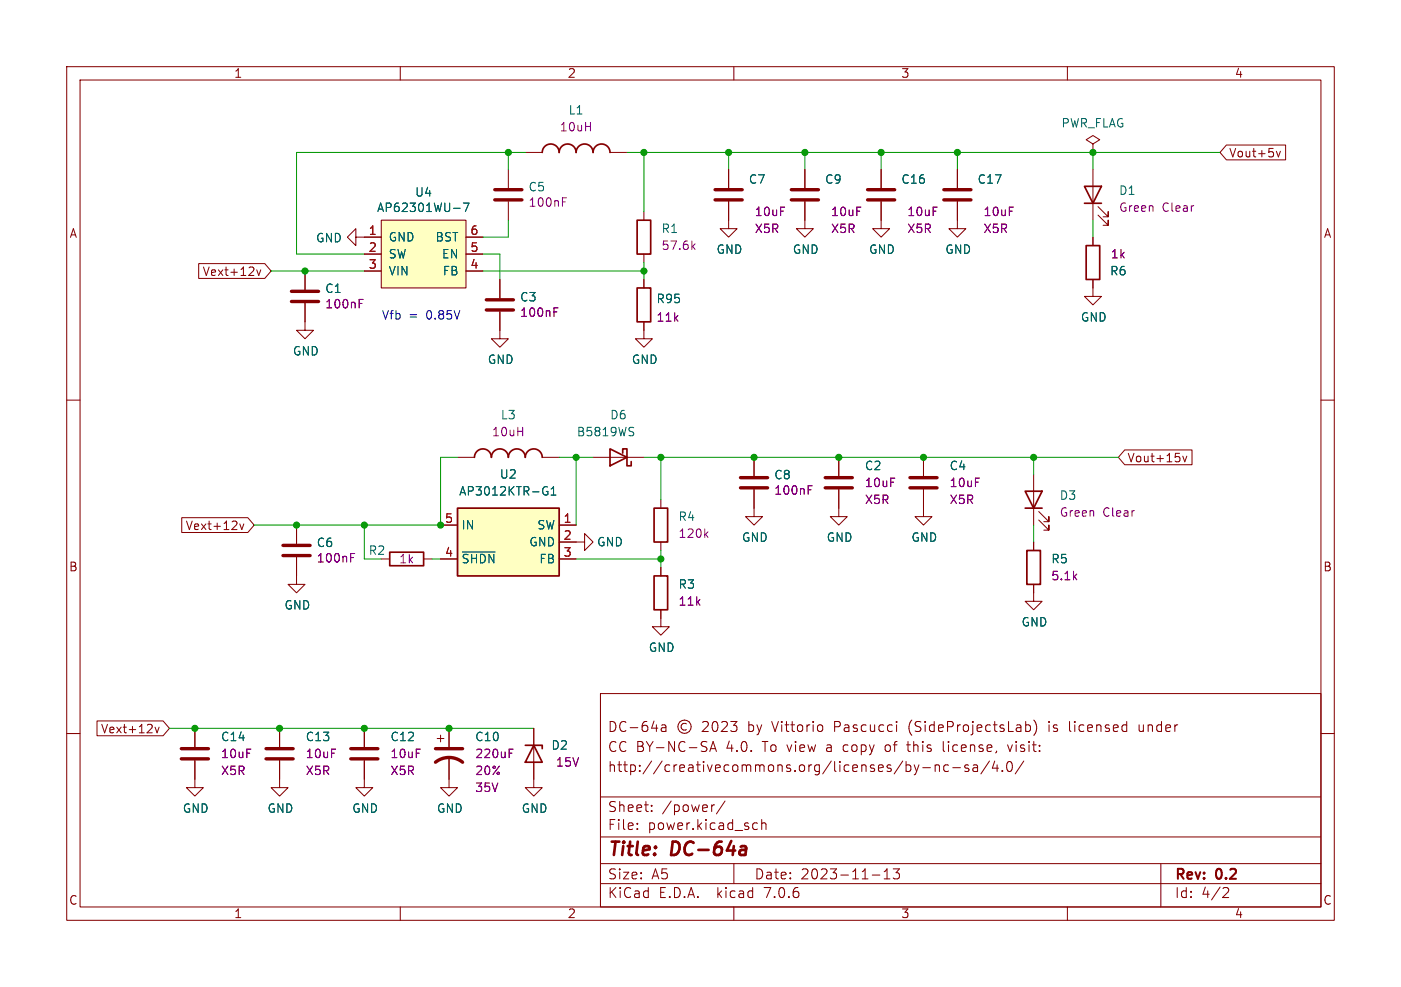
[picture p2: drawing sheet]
<svg xmlns="http://www.w3.org/2000/svg" width="210mm" height="148mm" viewBox="0 0 210 148" stroke-linecap="round" stroke-linejoin="round" font-family="sans-serif">
<g fill="none" stroke="#840000" stroke-width=".15">
<path d="M10 10h190v128h-190zM12 12h186v124h-186zM60 10v2M110 10v2M160 10v2M29.8 39.5h9.9l.9 1.1-.9 1.2h-9.9zM53.3 35.6v-1.3l-1.2 1.3 1.2 1.2v-1.2h3.8M54.6 38.1h2.5M57.1 33h12.7v10.2h-12.7zM69.8 35.6h2.6M69.8 38.1h2.6M76.2 25.4v2.8"/>
<path d="M76.2 30.2v2.8M78.7 22.9h2.6M91.4 22.9h2.6M96.5 31.8v1.2M96.5 38.1v1.3M109.2 30.2v4.1h1.3l-1.3 1.3-1.3-1.3h1.3M109.2 25.4v2.8M120.6 30.2v4.1h1.3l-1.3 1.3-1.2-1.3h1.2M120.6 25.4v2.8M132.1 30.2v4.1h1.2l-1.2 1.3-1.3-1.3h1.3M132.1 25.4v2.8M143.5 30.2v4.1h1.3l-1.3 1.3-1.3-1.3h1.3"/>
<path d="M143.5 25.4v2.8M163.8 21.6l1-.6-1-.7-1 .7 1 .6v1.3M163.8 22.9h.1M163.8 25.4v7.6M163.8 35.6v1.2M164.6 32.3l1.5 1.5v-.8v.8h-.7M164.6 31l1.5 1.5v-.7v.7h-.7M183.8 21.7h8.9v2.3h-8.9l-.9-1.1zM191.3 22.7l.3 .8 .3-.8M10 60h2M38.5 40.5l.3 .8 .3-.8M45.7 45.5v4h1.3l-1.3 1.3-1.3-1.3h1.3"/>
<path d="M45.7 40.6v2.8M54.6 40.6h2.5M69.8 40.6h2.6M74.9 46.7v4.1h1.3l-1.3 1.3-1.2-1.3h1.2M74.9 41.9v2.8M96.5 48.3v2.5h1.3l-1.3 1.3-1.3-1.3h1.3M96.5 41.9v1.3M163.8 41.9v2.6h1.3l-1.3 1.2-1.2-1.2h1.2M198 60h2M27.2 77.6h9.9l1 1.1-1 1.2h-9.9zM35.9 78.6l.3 .8 .3-.8M44.4 78.7v2.8"/>
<path d="M66 78.7h2.6M68.6 68.6h2.5M81.3 68.6h2.5M83.8 78.7h2.6M88.9 68.6h7.6M99.1 74.9v1.3M113 73.4v4.1h1.3l-1.3 1.2-1.2-1.2h1.2M113 68.6v2.8M125.7 73.4v4.1h1.3l-1.3 1.2-1.2-1.2h1.2M125.7 68.6v2.8M138.4 73.4v4.1h1.3l-1.3 1.2-1.2-1.2h1.2M138.4 68.6v2.8"/>
<path d="M154.9 71.1v7.6M155.7 78l1.5 1.5v-.8v.8h-.7M155.7 76.7l1.5 1.5v-.7v.7h-.7M168.6 67.5h10.1v2.2h-10.1l-1-1.1zM177.3 68.4l.3 .9 .3-.9M44.4 83.6v4h1.3l-1.3 1.3-1.2-1.3h1.2M57.1 83.8h1.3M63.5 83.8h1.3M66 83.8h2.6M83.8 81.3h3.8v1.3l1.3-1.3-1.3-1.3v1.3M83.8 83.8h2.6M99.1 91.4v2.6h1.2l-1.2 1.3-1.3-1.3h1.3"/>
<path d="M99.1 81.3v1.3M99.1 85.1v1.3M154.9 87.6v2.6h1.3l-1.3 1.2-1.2-1.2h1.2M154.9 81.3v1.3M10 110h2M14.5 108.1h9.9l1 1.1-1 1.1h-9.9zM23.2 109l.3 .9 .3-.9M29.2 114v4.1h1.3l-1.3 1.3-1.3-1.3h1.3M29.2 109.2v2.8M41.9 114v4.1h1.3l-1.3 1.3-1.3-1.3h1.3M41.9 109.2v2.8M54.6 114v4.1h1.3l-1.3 1.3-1.3-1.3h1.3"/>
<path d="M54.6 109.2v2.8M65.5 110.7h1M66 110.2v1.1M67.3 113.5v4.6h1.3l-1.3 1.3-1.3-1.3h1.3M67.3 109.2v2.8M80 109.2v8.9h1.3l-1.3 1.3-1.3-1.3h1.3M90 104h108v32h-108zM90 119.5h108M99.2 108.8h.6v.9M99.8 109l-.5 .1a.29 .29 0 0 0-.2 .3 .29 .29 0 0 0 .2 .3l.5-.1M102.9 108.5a.52 .52 0 0 0-.8 .5 .52 .52 0 0 0 .8 .4M105.3 108.3l.2-.1 .5 .1a.41 .41 0 0 1 .1 .5l-.8 .9h.9"/>
<path d="M106.4 112.7l.5-1.5 .5 1.5M106.5 112.3h.8M106.9 108.3l.4-.1a.94 .94 0 0 1 0 1.5h-.2a.91 .91 0 0 1-.2-1.4zM108.2 108.3l.2-.1 .5 .1a.41 .41 0 0 1 .1 .5l-.9 .9h.9M109.5 108.2h1l-.5 .6a.41 .41 0 0 1 .5 .2v.4l-.2 .2-.5 .1-.3-.2M123.2 108.8l.1 .2v.4l-.1 .2M132.8 111.8v.7M134.4 108.2v.1M134.4 108.7v1M135.9 111.7h.6M136.1 111.2v1.3l.2 .2M138.3 115.1h1.2"/>
<path d="M140.2 114.7v1M140.2 114.8a.37 .37 0 0 1 .6 .1v.8M141.4 111.2v1.3l.2 .2M142.2 114.8l-.5-.1-.2 .3v.4l.1 .2h.6M142.8 115.1h1.2M145.2 114.8l-.4-.1-.2 .2 .1 .2 .5 .2v.3h-.6M145.9 114.8h.6v.9M146.5 115l-.5 .1a.29 .29 0 0 0-.2 .3 .29 .29 0 0 0 .2 .3l.5-.1M148.3 114.1l-1.3 1.9M149.1 114.1l-.4 1.1h1M149.5 114.7v1M150.2 115.5v.2"/>
<path d="M151 114.3l.4-.1a.94 .94 0 0 1 0 1.5h-.2a.91 .91 0 0 1-.2-1.4zM151 111.7l.4 1 .4-1M153.5 114.1l-1.3 1.9M153.9 108.7h.3l.3 .3-.1 .5-.2 .2h-.3M155 108a1.72 1.72 0 0 1 0 2.3M157.3 108.2v.1M157.3 108.7v1M160.3 108.2v1.3l.2 .2M170.8 108.7v.8v.1l.4 .1M198 110h2M60 136v2M90 132.5h108"/>
<path d="M90 129.5h108M90 125.5h108M95.5 124.2v.2M95.5 123.5v.1M97.7 121.5v.2M97.7 120.8v.1M107.1 120.7l-.3 .1M108.7 120.1l-1.3 1.9M110 136v2M110 129.5v3M113.1 123.4l.4 .1M113.5 124.3l-.4 .1"/>
<path d="M114.2 123.5a.37 .37 0 0 1 .6 .1v.8M114.2 122.9v1.5M130.8 131.2h1.1M132.5 131.8h.9M132.5 130.7l.5-.4v1.5M133.9 130.3h.9l-.5 .6a.41 .41 0 0 1 .5 .2v.4l-.1 .2-.6 .1-.2-.2M160 136v2M174 129.5v6.5M183.5 133.1l.5 .1a.41 .41 0 0 1 .1 .5l-.8 .9h.9"/>
<circle cx="102.6" cy="109" r="1"/>
</g>
<path d="M111.2 126.9l.6 .1 .1 .2-.2 1M111.7 128.1l-.6 .1M111.8 127.4h-.6" fill="none" stroke="#840000" stroke-width=".4"/>
<g fill="none" stroke="#840000" stroke-width=".51">
<path d="M74.2 30h4M74.2 28.4h4M107.2 30h4.1M107.2 28.4h4.1M118.6 30h4.1M118.6 28.4h4.1M130 30h4.1M130 28.4h4.1M141.5 30h4M141.5 28.4h4M43.7 45.2h4.1M43.7 43.7h4.1"/>
<path d="M72.9 46.5h4.1M72.9 45h4.1M111 73.2h4.1M111 71.6h4.1M123.7 73.2h4.1M123.7 71.6h4.1M136.4 73.2h4.1M136.4 71.6h4.1M42.4 83.3h4.1M42.4 81.8h4.1M27.2 113.8h4M27.2 112.3h4"/>
<path d="M39.9 113.8h4M39.9 112.3h4M52.6 113.8h4M52.6 112.3h4M65.3 114.3a3.3 3.3 0 0 1 4 0M65.3 112.3h4"/>
</g>
<g fill="none" stroke="#840000" stroke-width=".25">
<path d="M81.3 22.9a1.27 1.27 0 0 1 1.2-1.3 1.27 1.27 0 0 1 1.3 1.3 1.27 1.27 0 0 1 1.3-1.3 1.27 1.27 0 0 1 1.3 1.3 1.27 1.27 0 0 1 1.2-1.3 1.27 1.27 0 0 1 1.3 1.3 1.27 1.27 0 0 1 1.3-1.3 1.27 1.27 0 0 1 1.2 1.3M95.5 33h2v5.1h-2zM162.6 27.9h2.5l-1.3 2.6zM162.6 30.5h2.5M162.8 36.8h2v5.1h-2zM95.5 43.2h2v5.1h-2zM68.6 76.2h15.2v10.2h-15.2zM71.1 68.6a1.27 1.27 0 0 1 1.3-1.3 1.27 1.27 0 0 1 1.3 1.3 1.27 1.27 0 0 1 1.2-1.3 1.27 1.27 0 0 1 1.3 1.3 1.27 1.27 0 0 1 1.3-1.3 1.27 1.27 0 0 1 1.2 1.3 1.27 1.27 0 0 1 1.3-1.3 1.27 1.27 0 0 1 1.3 1.3M91.4 67.3l2.6 1.3-2.6 1.3zM93.3 67.9v-.6h.7v2.6h.6v-.7M98 76.2h2.1v5.1h-2.1zM153.7 73.7h2.5l-1.3 2.5z"/>
<path d="M153.7 76.2h2.5M58.4 82.8h5.1v2h-5.1zM98 86.4h2.1v5h-2.1zM153.9 82.6h2.1v5h-2.1zM78.7 111.8h2.6v.5M80 111.8l1.3 2.5h-2.6z"/>
</g>
<g fill="#ffffc2" stroke="#ffffc2" stroke-width=".15">
<path d="M57.1 33h12.7v10.2h-12.7z"/>
<path d="M68.6 76.2h15.2v10.2h-15.2z"/>
</g>
<path d="M68 31.2h1M69.5 30.4h.8l-.5 1.3M81.8 73h.3M81.9 73.7h.2v.4l-.3 .1M82.6 74.2h.7M82.6 73.3l.4-.3v1.2M94.8 64.7l.2 .3-.1 .2-.1 .1M94.8 64.1h.2M69.3 82.8h4.9" fill="none" stroke="#006464" stroke-width=".15"/>
<g fill="none" stroke="#840084" stroke-width=".15">
<path d="M84.3 30.3h.4M84.3 29.7h.6M103.8 36.9l.4 .5M104.2 36.6l-.5 .4M53.8 45.5h.5M53.8 44.9h.6M83 46.8h.5M83 46.2h.6M106.1 79.7l-.5 .5M121.1 73.4h.5M121.1 72.8h.6M52.6 83.6h.4"/>
<path d="M52.6 83h.6M105.8 80.1l.3 .5M76.3 112.9h.4M76.3 112.3h.6"/>
</g>
<g fill="none" stroke="#009600" stroke-width=".15">
<path d="M72.4 38.1h2.5v3.8M76.2 33v2.6h-3.8M76.2 22.9v2.5M78.7 22.9h-34.3v15.2h10.2M94 22.9h88.9M96.5 22.9v8.9M96.5 39.4v2.5M109.2 22.9v2.5M120.6 22.9v2.5M132.1 22.9v2.5M143.5 22.9v2.5M163.8 22.9v2.5"/>
<path d="M163.8 33v2.6M40.6 40.6h14M72.4 40.6h24.1M54.6 78.7v5.1h2.5M68.6 68.6h-2.6v10.1h-27.9M83.8 68.6h5.1M86.4 68.6v10.1M96.5 68.6h71.1M99.1 68.6v6.3M154.9 68.6v2.5M154.9 78.7v2.6M64.8 83.8h1.2"/>
<path d="M86.4 83.8h12.7M99.1 82.6v2.5M25.4 109.2h54.6"/>
</g>
<g fill="#009600" stroke="#009600" stroke-width=".15">
<circle cx="143.5" cy="22.9" r=".46"/>
<circle cx="132.1" cy="22.9" r=".46"/>
<circle cx="96.5" cy="40.6" r=".46"/>
<circle cx="120.6" cy="22.9" r=".46"/>
<circle cx="96.5" cy="22.9" r=".46"/>
<circle cx="109.2" cy="22.9" r=".46"/>
<circle cx="163.8" cy="22.9" r=".46"/>
<circle cx="54.6" cy="78.7" r=".46"/>
<circle cx="44.4" cy="78.7" r=".46"/>
<circle cx="86.4" cy="68.6" r=".46"/>
<circle cx="41.9" cy="109.2" r=".46"/>
<circle cx="54.6" cy="109.2" r=".46"/>
<circle cx="29.2" cy="109.2" r=".46"/>
<circle cx="67.3" cy="109.2" r=".46"/>
<circle cx="66" cy="78.7" r=".46"/>
<circle cx="45.7" cy="40.6" r=".46"/>
<circle cx="76.2" cy="22.9" r=".46"/>
<circle cx="99.1" cy="83.8" r=".46"/>
<circle cx="125.7" cy="68.6" r=".46"/>
<circle cx="113" cy="68.6" r=".46"/>
<circle cx="99.1" cy="68.6" r=".46"/>
<circle cx="138.4" cy="68.6" r=".46"/>
<circle cx="154.9" cy="68.6" r=".46"/>
</g>
<g font-size="2.8" fill="#840000">
<text x="91" y="128.9">Title:</text>
<text x="100.7" y="128.9">DC-64a</text>
</g>
<g font-size="2.1" fill="#840000">
<text x="91" y="113">CC BY-NC-SA</text>
<text x="91" y="110">DC-64a</text>
<text x="108.9" y="113">4.0.</text>
<text x="112.3" y="110">by</text>
<text x="114.5" y="113">To view</text>
<text x="116.1" y="110">Vittorio</text>
<text x="124.3" y="113">a</text>
<text x="125.4" y="110">Pascucci</text>
<text x="127" y="113">copy</text>
<text x="133.4" y="113">of</text>
<text x="136.7" y="110">(SideProjectsLab)</text>
<text x="136.9" y="113">this</text>
<text x="142.4" y="113">license,</text>
<text x="152.3" y="113">visit:</text>
<text x="157.9" y="110">is</text>
<text x="161.1" y="110">licensed</text>
<text x="171.7" y="110">under</text>
<text x="91" y="116">http://creativecommons.org/licenses/by-nc-sa/4.0/</text>
<text x="91" y="124.7">File:</text>
<text x="91" y="122">Sheet:</text>
<text x="97.1" y="124.7">power.kicad_sch</text>
<text x="99.2" y="122">/power/</text>
<text x="91" y="134.9">KiCad</text>
<text x="91" y="132.1">Size:</text>
<text x="97.7" y="132.1">A5</text>
<text x="98.7" y="134.9">E.D.A.</text>
<text x="107.6" y="134.9">kicad</text>
<text x="113" y="132.1">Date:</text>
<text x="114.9" y="134.9">7.0.6</text>
<text x="120" y="132.1">2023-11-13</text>
<text x="176" y="132.3">Rev:</text>
<text x="176" y="134.9">Id:</text>
<text x="180.1" y="134.9">4/2</text>
<text x="182.4" y="132.3">0.2</text>
</g>
<g font-size="1.8" fill="#840000">
<text x="35" y="11.9">1</text>
<text x="85" y="11.9">2</text>
<text x="135" y="11.9">3</text>
<text x="185" y="11.9">4</text>
<text x="184.1" y="23.8">Vout+5v</text>
<text x="10.3" y="35.9">A</text>
<text x="198.4" y="35.9">A</text>
<text x="30.3" y="41.6">Vext+12v</text>
<text x="168.9" y="69.5">Vout+15v</text>
<text x="27.7" y="79.7">Vext+12v</text>
<text x="10.3" y="85.9">B</text>
<text x="198.3" y="85.9">B</text>
<text x="15" y="110.2">Vext+12v</text>
<text x="10.3" y="135.9">C</text>
<text x="35" y="137.9">1</text>
<text x="85" y="137.9">2</text>
<text x="135" y="137.9">3</text>
<text x="185" y="137.9">4</text>
<text x="198.3" y="135.9">C</text>
</g>
<g font-size="1.8" fill="#006464">
<text x="85.1" y="17.4">L1</text>
<text x="159" y="19.3">PWR_FLAG</text>
<text x="62.1" y="29.7">U4</text>
<text x="79.1" y="28.9">C5</text>
<text x="112.2" y="27.8">C7</text>
<text x="123.6" y="27.8">C9</text>
<text x="135" y="27.8">C16</text>
<text x="146.4" y="27.8">C17</text>
<text x="167.6" y="29.4">D1</text>
<text x="56.4" y="32">AP62301WU-7</text>
<text x="99.1" y="35.2">R1</text>
<text x="47.3" y="36.6">GND</text>
<text x="58.2" y="36.4">GND</text>
<text x="58.2" y="39">SW</text>
<text x="58.2" y="41.5">VIN</text>
<text x="65.2" y="36.4">BST</text>
<text x="66.2" y="39">EN</text>
<text x="66.3" y="41.5">FB</text>
<text x="107.3" y="38.3">GND</text>
<text x="118.7" y="38.3">GND</text>
<text x="130.2" y="38.3">GND</text>
<text x="141.6" y="38.3">GND</text>
<text x="166.3" y="41.5">R6</text>
<text x="48.7" y="44.1">C1</text>
<text x="77.9" y="45.4">C3</text>
<text x="98.3" y="45.7">R95</text>
<text x="43.8" y="53.5">GND</text>
<text x="161.9" y="48.4">GND</text>
<text x="73" y="54.8">GND</text>
<text x="94.6" y="54.8">GND</text>
<text x="75" y="63.1">L3</text>
<text x="86.4" y="65.6">B5819WS</text>
<text x="91.4" y="63.1">D6</text>
<text x="74.8" y="72">U2</text>
<text x="129.5" y="70.7">C2</text>
<text x="142.2" y="70.7">C4</text>
<text x="68.7" y="74.5">AP3012KTR-G1</text>
<text x="116" y="72.1">C8</text>
<text x="158.8" y="75.2">D3</text>
<text x="47.4" y="82.2">C6</text>
<text x="55.2" y="83.4">R2</text>
<text x="69.1" y="79.6">IN</text>
<text x="79.2" y="82.1">GND</text>
<text x="80.4" y="79.6">SW</text>
<text x="89.4" y="82.1">GND</text>
<text x="101.6" y="78.3">R4</text>
<text x="111.1" y="81.5">GND</text>
<text x="123.8" y="81.5">GND</text>
<text x="136.5" y="81.5">GND</text>
<text x="69.1" y="84.7">~{SHDN}</text>
<text x="80.8" y="84.7">FB</text>
<text x="101.6" y="88.5">R3</text>
<text x="157.5" y="84.7">R5</text>
<text x="42.5" y="91.6">GND</text>
<text x="153" y="94.2">GND</text>
<text x="97.2" y="98">GND</text>
<text x="33" y="111.4">C14</text>
<text x="45.7" y="111.4">C13</text>
<text x="58.4" y="111.4">C12</text>
<text x="71.1" y="111.4">C10</text>
<text x="82.6" y="112.6">D2</text>
<text x="27.3" y="122.1">GND</text>
<text x="40" y="122.1">GND</text>
<text x="52.7" y="122.1">GND</text>
<text x="65.4" y="122.1">GND</text>
<text x="78.1" y="122.1">GND</text>
</g>
<g font-size="1.8" fill="#840084">
<text x="83.8" y="19.9">10uH</text>
<text x="79.1" y="31.2">100nF</text>
<text x="113" y="32.6">10uF</text>
<text x="113" y="35.2">X5R</text>
<text x="124.5" y="32.6">10uF</text>
<text x="124.5" y="35.2">X5R</text>
<text x="135.9" y="32.6">10uF</text>
<text x="135.9" y="35.2">X5R</text>
<text x="147.3" y="32.6">10uF</text>
<text x="147.3" y="35.2">X5R</text>
<text x="167.6" y="32">Green</text>
<text x="174.2" y="32">Clear</text>
<text x="99.1" y="37.7">57.6k</text>
<text x="166.4" y="39">1k</text>
<text x="48.7" y="46.5">100nF</text>
<text x="77.9" y="47.7">100nF</text>
<text x="98.3" y="48.5">11k</text>
<text x="73.6" y="65.6">10uH</text>
<text x="116" y="74.4">100nF</text>
<text x="129.5" y="73.3">10uF</text>
<text x="129.5" y="75.8">X5R</text>
<text x="142.2" y="73.3">10uF</text>
<text x="142.2" y="75.8">X5R</text>
<text x="158.8" y="77.7">Green</text>
<text x="165.3" y="77.7">Clear</text>
<text x="101.6" y="80.9">120k</text>
<text x="47.4" y="84.6">100nF</text>
<text x="59.7" y="84.7">1k</text>
<text x="157.5" y="87.2">5.1k</text>
<text x="101.6" y="91">11k</text>
<text x="33" y="113.9">10uF</text>
<text x="45.7" y="113.9">10uF</text>
<text x="58.4" y="113.9">10uF</text>
<text x="71.1" y="113.9">220uF</text>
<text x="33" y="116.4">X5R</text>
<text x="45.7" y="116.4">X5R</text>
<text x="58.4" y="116.4">X5R</text>
<text x="71.1" y="116.4">20%</text>
<text x="71.1" y="119">35V</text>
<text x="83.2" y="115.2">15V</text>
</g>
<g font-size="1.8" fill="#a90000">
<text x="55.2" y="35.3">1</text>
<text x="70.4" y="35.3">6</text>
<text x="55.2" y="37.8">2</text>
<text x="55.2" y="40.4">3</text>
<text x="70.4" y="40.4">4</text>
<text x="70.4" y="37.8">5</text>
<text x="66.6" y="83.6">4</text>
<text x="66.6" y="78.5">5</text>
<text x="84.4" y="78.5">1</text>
<text x="84.4" y="81">2</text>
<text x="84.4" y="83.6">3</text>
</g>
<g font-size="1.8" fill="#0000c2">
<text x="57.1" y="48">Vfb</text>
<text x="61.3" y="48">=</text>
<text x="64" y="48">0.85V</text>
</g>
</svg>
